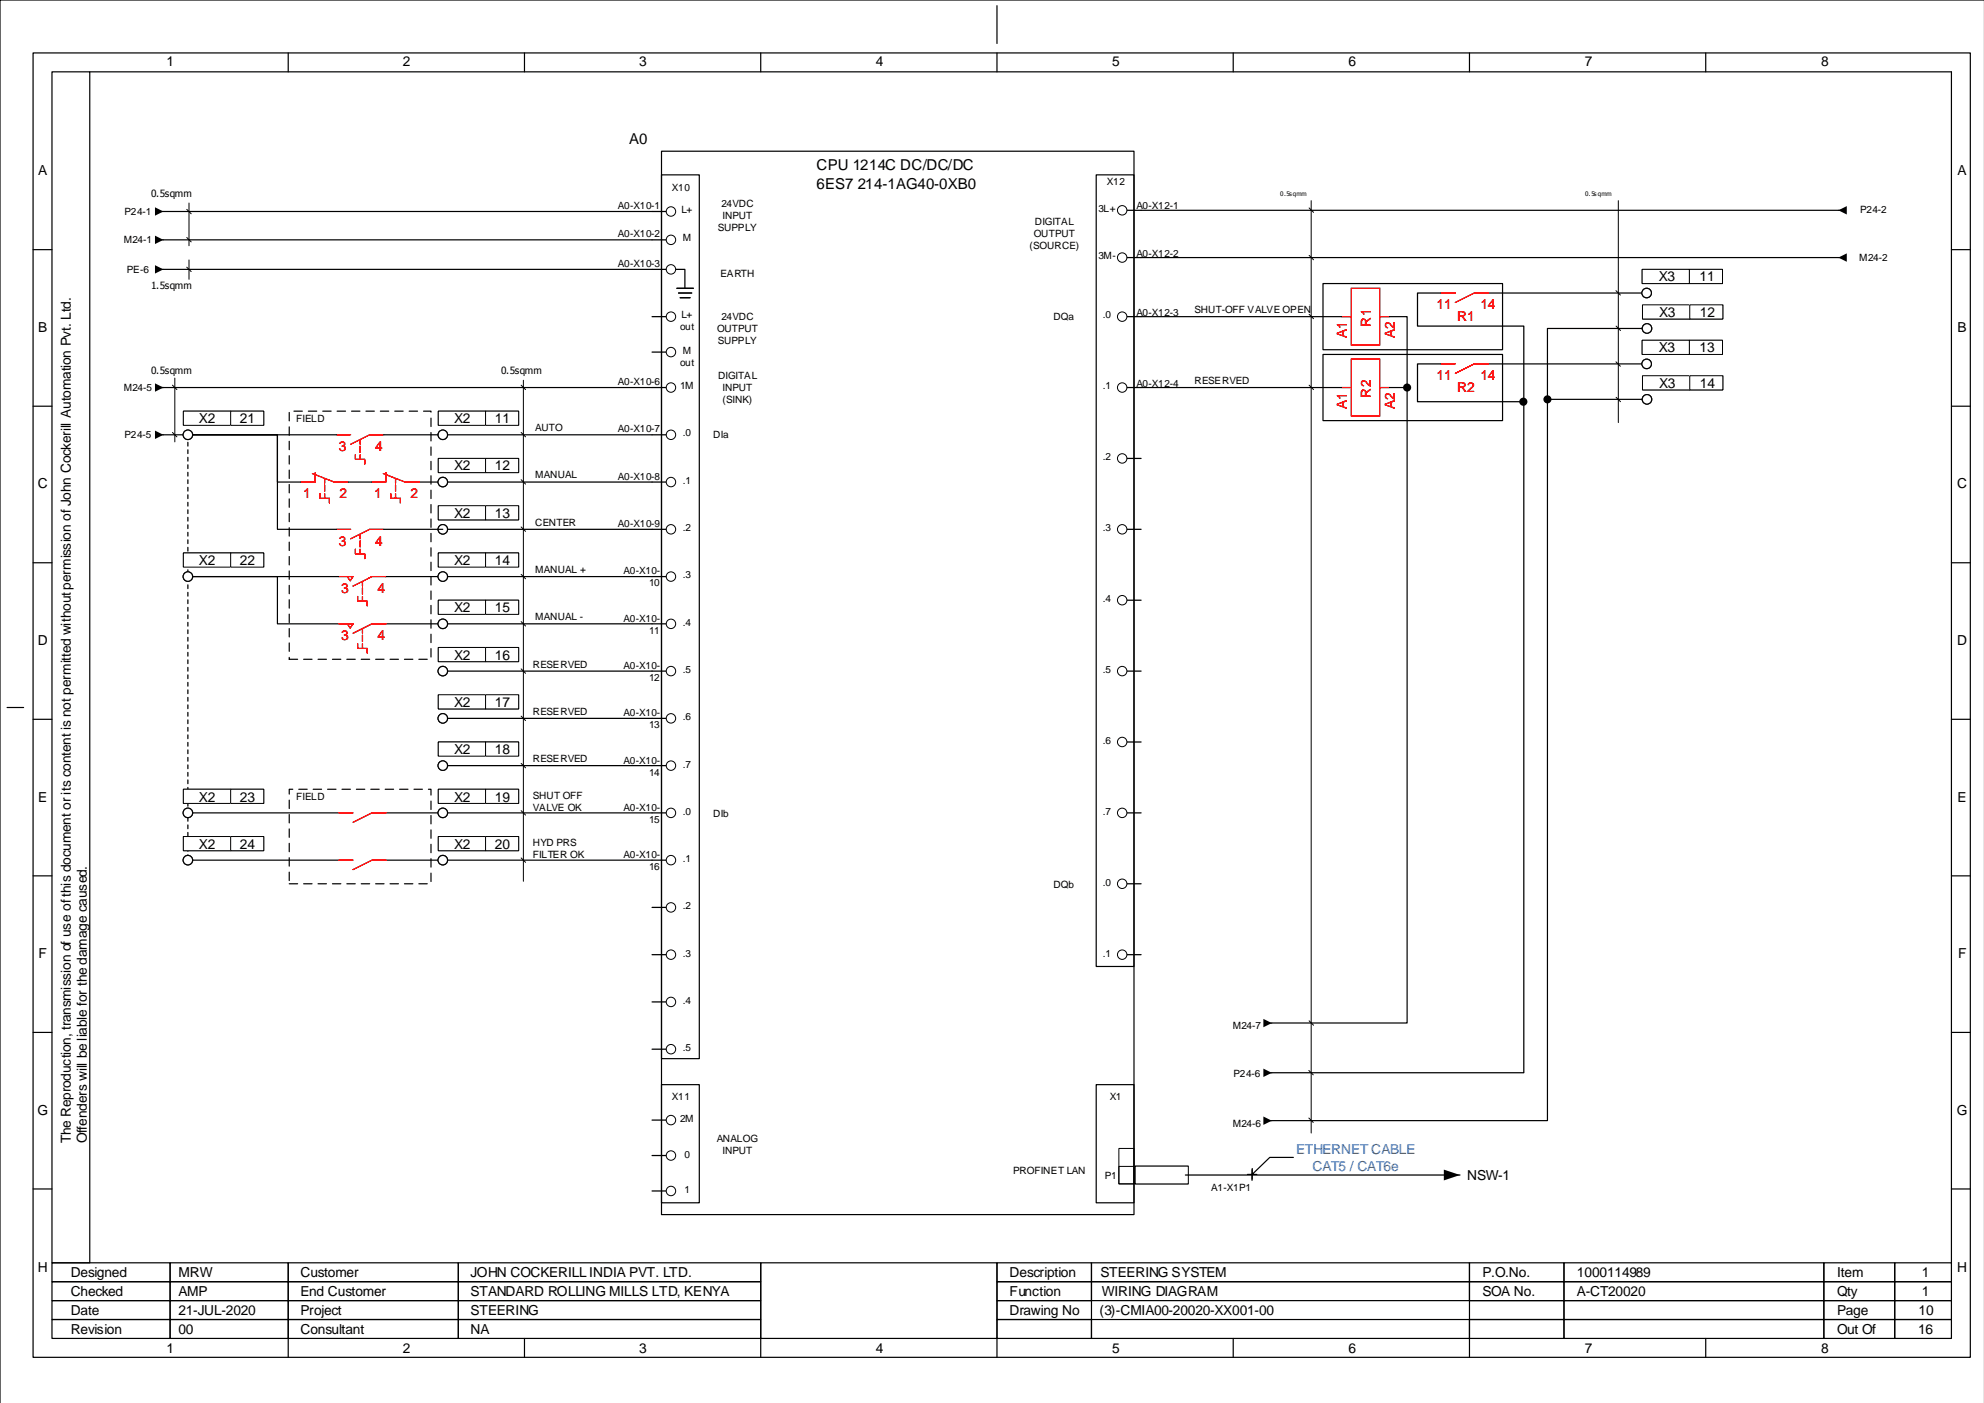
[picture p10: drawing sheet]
<svg xmlns="http://www.w3.org/2000/svg" width="420mm" height="297mm" viewBox="0 0 420 297" stroke-linecap="round" stroke-linejoin="round" font-family="sans-serif">
<g fill="none" stroke="#000" stroke-width=".25">
<path d="M419.9 0h-419.9v296.9M7 11.2h410v276h-410zM11 15.2h8v252h-8zM19 15.2h394v252M61 11.2v4M111 11.2v4M161 11.2v4M211 1.2v8M211 11.2v4M261 11.2v4M311 11.2v4M361 11.2v4"/>
<path d="M7 52.8h4M413 52.8h4M7 86h4M413 86h4M7 119.1h4M413 119.1h4M1.5 149.7h3.5M7 152.2h4M413 152.2h4M7 185.3h4M413 185.3h4M7 218.5h4"/>
<path d="M413 218.5h4M7 251.6h4M413 251.6h4M11 279.2h25v4h-25zM11 275.2h25v4h-25zM11 271.2h25v4h-25zM11 267.2h25v4h-25zM36 279.2h25v4h-25zM36 275.2h25v4h-25zM36 271.2h25v4h-25zM36 267.2h25v4h-25zM61 279.2h36v4h-36z"/>
<path d="M61 275.2h36v4h-36zM61 271.2h36v4h-36zM61 267.2h36v4h-36zM97 279.2h64v4h-64zM97 275.2h64v4h-64zM97 271.2h64v4h-64zM97 267.2h64v4h-64zM161 267.2h50v16h-50zM211 279.2h20v4h-20zM211 275.2h20v4h-20zM211 271.2h20v4h-20zM211 267.2h20v4h-20z"/>
<path d="M231 279.2h80v4h-80zM231 271.2h80v4h-80zM231 267.2h80v4h-80zM311 279.2h20v4h-20zM311 275.2h20v4h-20zM311 271.2h20v4h-20zM311 267.2h20v4h-20zM331 279.2h55v4h-55zM331 275.2h55v4h-55zM331 271.2h55v4h-55zM331 267.2h55v4h-55zM386 279.2h15v4h-15z"/>
<path d="M386 275.2h15v4h-15zM386 271.2h15v4h-15zM386 267.2h15v4h-15zM401 279.2h12v4h-12zM401 275.2h12v4h-12zM401 271.2h12v4h-12zM401 267.2h12v4h-12zM61 283.2v4M111 283.2v4M161 283.2v4M211 283.2v4M261 283.2v4"/>
<path d="M311 283.2v4M361 283.2v4"/>
</g>
<path d="M236.8 243h3.2v7.5h-3.2z" fill-rule="evenodd" fill="#fff"/>
<path d="M236.8 243h3.2v7.5h-3.2z" fill="none" stroke="#000" stroke-width=".21"/>
<path d="M39.8 92v90" fill="none" stroke="#000" stroke-width=".26" stroke-dasharray=".8 .8"/>
<path d="M138 57h6.9v4M138 44.7h4M138 50.8h4M237.5 44.5h4M93.7 102h44.3M93.7 112h44.3M93.7 132h44.3" fill="none" stroke="#000" stroke-width=".26"/>
<g fill="none" stroke="#000" stroke-width=".25">
<path d="M140 32h100v225h-100zM140 37h8v187h-8zM389.1 44.5h1M143.2 61h3.5M143.6 62h2.8M144 63h2M93.7 92h44.3M93.7 122h44.3M39.8 172h31.9M81.7 172h12M39.8 182h31.9M81.7 182h12"/>
<path d="M140 229.5h8v25h-8z"/>
</g>
<path d="M389.1 44.5l1.8-.9v1.8z" fill="#000"/>
<circle cx="142" cy="44.8" r="1" fill="#fff"/>
<circle cx="142" cy="44.8" r="1" fill="none" stroke="#000" stroke-width=".21"/>
<circle cx="142" cy="50.7" r="1" fill="#fff"/>
<circle cx="142" cy="50.7" r="1" fill="none" stroke="#000" stroke-width=".21"/>
<circle cx="142" cy="57" r="1" fill="#fff"/>
<circle cx="142" cy="57" r="1" fill="none" stroke="#000" stroke-width=".21"/>
<g fill="none" stroke="#000" stroke-width=".26">
<path d="M138 67h4M138 74.5h4M138 82h4M138 92h4M138 102h4M138 112h4M138 122h4M138 132h4M138 142h4M138 152h4M138 162h4M138 172h4"/>
<path d="M138 182h4M138 192h4M138 202h4M138 212h4M138 237h4M138 222h4M138 244.5h4M138 252h4"/>
</g>
<circle cx="142" cy="67" r="1" fill="#fff"/>
<circle cx="142" cy="67" r="1" fill="none" stroke="#000" stroke-width=".21"/>
<circle cx="142" cy="74.5" r="1" fill="#fff"/>
<circle cx="142" cy="74.5" r="1" fill="none" stroke="#000" stroke-width=".21"/>
<circle cx="142" cy="82" r="1" fill="#fff"/>
<circle cx="142" cy="82" r="1" fill="none" stroke="#000" stroke-width=".21"/>
<circle cx="142" cy="92" r="1" fill="#fff"/>
<circle cx="142" cy="92" r="1" fill="none" stroke="#000" stroke-width=".21"/>
<circle cx="142" cy="102" r="1" fill="#fff"/>
<circle cx="142" cy="102" r="1" fill="none" stroke="#000" stroke-width=".21"/>
<circle cx="142" cy="112" r="1" fill="#fff"/>
<circle cx="142" cy="112" r="1" fill="none" stroke="#000" stroke-width=".21"/>
<circle cx="142" cy="122" r="1" fill="#fff"/>
<circle cx="142" cy="122" r="1" fill="none" stroke="#000" stroke-width=".21"/>
<circle cx="142" cy="132" r="1" fill="#fff"/>
<circle cx="142" cy="132" r="1" fill="none" stroke="#000" stroke-width=".21"/>
<circle cx="142" cy="142" r="1" fill="#fff"/>
<circle cx="142" cy="142" r="1" fill="none" stroke="#000" stroke-width=".21"/>
<circle cx="142" cy="152" r="1" fill="#fff"/>
<circle cx="142" cy="152" r="1" fill="none" stroke="#000" stroke-width=".21"/>
<circle cx="142" cy="162" r="1" fill="#fff"/>
<circle cx="142" cy="162" r="1" fill="none" stroke="#000" stroke-width=".21"/>
<circle cx="142" cy="172" r="1" fill="#fff"/>
<circle cx="142" cy="172" r="1" fill="none" stroke="#000" stroke-width=".21"/>
<circle cx="142" cy="182" r="1" fill="#fff"/>
<circle cx="142" cy="182" r="1" fill="none" stroke="#000" stroke-width=".21"/>
<circle cx="142" cy="192" r="1" fill="#fff"/>
<circle cx="142" cy="192" r="1" fill="none" stroke="#000" stroke-width=".21"/>
<circle cx="142" cy="202" r="1" fill="#fff"/>
<circle cx="142" cy="202" r="1" fill="none" stroke="#000" stroke-width=".21"/>
<circle cx="142" cy="212" r="1" fill="#fff"/>
<circle cx="142" cy="212" r="1" fill="none" stroke="#000" stroke-width=".21"/>
<circle cx="142" cy="222" r="1" fill="#fff"/>
<circle cx="142" cy="222" r="1" fill="none" stroke="#000" stroke-width=".21"/>
<circle cx="142" cy="237" r="1" fill="#fff"/>
<circle cx="142" cy="237" r="1" fill="none" stroke="#000" stroke-width=".21"/>
<circle cx="142" cy="244.5" r="1" fill="#fff"/>
<circle cx="142" cy="244.5" r="1" fill="none" stroke="#000" stroke-width=".21"/>
<circle cx="142" cy="252" r="1" fill="#fff"/>
<circle cx="142" cy="252" r="1" fill="none" stroke="#000" stroke-width=".21"/>
<path d="M34.6 57h103.4M33.6 82h104.4M39.8 92h18.9v20h12.5M71.2 92h-30.9h18.4v10h5M73.7 102h5M88.7 102h5M71.7 122h-31.9h18.9v10h13M81.7 122h12M81.7 132h12" fill="none" stroke="#000" stroke-width=".25"/>
<path d="M32.8 81.1l1.8 .9-1.8 .9z" fill="#000"/>
<g fill="none" stroke="#f00" stroke-width=".25">
<path d="M66.7 100v2h-3M71.2 92h3M75.2 96.2v1h2v1M76.2 93.1v.9M76.2 94.4v1.4M76.2 96.2v1M81.2 92h-3l-4 2M81.7 100v2h-3M66.1 100.2l4.6 1.8h3M67.7 104.4v1h2v1M68.7 101.3v.9M68.7 102.6v1.4"/>
<path d="M68.7 104.4v1M71.2 112h3M75.2 116.2v1h2v1M76.2 113.1v.9M76.2 114.4v1.3M76.2 116.2v1M81.1 100.2l4.6 1.8h3M81.2 112h-3l-4 2M82.7 104.4v1h2v1M83.7 101.3v.9M83.7 102.6v1.4M83.7 104.4v1"/>
<path d="M71.7 122h3l-.6 .9-.6-.9M71.7 132h3l-.6 .9-.6-.9M75.7 126.2v1h2v1M75.7 136.2v1h2v1M76.7 123.1v.9M76.7 124.4v1.4M76.7 126.2v1M76.7 133.1v.9M76.7 134.4v1.3M76.7 136.2v1M81.7 122h-3l-4 2M81.7 132h-3l-4 2"/>
<path d="M71.7 172h3M81.7 172h-3l-4 2"/>
</g>
<circle cx="93.7" cy="92" r="1" fill="#fff"/>
<circle cx="93.7" cy="92" r="1" fill="none" stroke="#000" stroke-width=".25"/>
<path d="M92.8 87h10v3h-10z" fill-rule="evenodd" fill="#fff"/>
<path d="M92.8 87h10v3h-10z" fill="none" stroke="#000" stroke-width=".21"/>
<path d="M102.8 87h7v3h-7z" fill-rule="evenodd" fill="#fff"/>
<path d="M102.8 87h7v3h-7z" fill="none" stroke="#000" stroke-width=".21"/>
<circle cx="93.7" cy="92" r="1" fill="#fff"/>
<circle cx="93.7" cy="92" r="1" fill="none" stroke="#000" stroke-width=".25"/>
<path d="M92.8 87h10v3h-10z" fill-rule="evenodd" fill="#fff"/>
<path d="M92.8 87h10v3h-10z" fill="none" stroke="#000" stroke-width=".21"/>
<path d="M102.8 87h7v3h-7z" fill-rule="evenodd" fill="#fff"/>
<path d="M102.8 87h7v3h-7z" fill="none" stroke="#000" stroke-width=".21"/>
<path d="M61.2 87h30v52.5h-30z" fill="none" stroke="#000" stroke-width=".25" stroke-dasharray="1.8 1.3"/>
<path d="M33.6 92h6.2M81.2 92h11.5" fill="none" stroke="#000" stroke-width=".25"/>
<path d="M32.8 91.1l1.8 .9-1.8 .9z" fill="#000"/>
<circle cx="93.7" cy="102" r="1" fill="#fff"/>
<circle cx="93.7" cy="102" r="1" fill="none" stroke="#000" stroke-width=".25"/>
<path d="M92.8 97h10v3h-10z" fill-rule="evenodd" fill="#fff"/>
<path d="M92.8 97h10v3h-10z" fill="none" stroke="#000" stroke-width=".21"/>
<path d="M102.8 97h7v3h-7z" fill-rule="evenodd" fill="#fff"/>
<path d="M102.8 97h7v3h-7z" fill="none" stroke="#000" stroke-width=".21"/>
<circle cx="93.7" cy="102" r="1" fill="#fff"/>
<circle cx="93.7" cy="102" r="1" fill="none" stroke="#000" stroke-width=".25"/>
<path d="M92.8 97h10v3h-10z" fill-rule="evenodd" fill="#fff"/>
<path d="M92.8 97h10v3h-10z" fill="none" stroke="#000" stroke-width=".21"/>
<path d="M102.8 97h7v3h-7z" fill-rule="evenodd" fill="#fff"/>
<path d="M102.8 97h7v3h-7z" fill="none" stroke="#000" stroke-width=".21"/>
<circle cx="93.7" cy="112" r="1" fill="#fff"/>
<circle cx="93.7" cy="112" r="1" fill="none" stroke="#000" stroke-width=".25"/>
<path d="M92.8 107h10v3h-10z" fill-rule="evenodd" fill="#fff"/>
<path d="M92.8 107h10v3h-10z" fill="none" stroke="#000" stroke-width=".21"/>
<path d="M102.8 107h7v3h-7z" fill-rule="evenodd" fill="#fff"/>
<path d="M102.8 107h7v3h-7z" fill="none" stroke="#000" stroke-width=".21"/>
<circle cx="93.7" cy="112" r="1" fill="#fff"/>
<circle cx="93.7" cy="112" r="1" fill="none" stroke="#000" stroke-width=".25"/>
<path d="M92.8 107h10v3h-10z" fill-rule="evenodd" fill="#fff"/>
<path d="M92.8 107h10v3h-10z" fill="none" stroke="#000" stroke-width=".21"/>
<path d="M102.8 107h7v3h-7z" fill-rule="evenodd" fill="#fff"/>
<path d="M102.8 107h7v3h-7z" fill="none" stroke="#000" stroke-width=".21"/>
<circle cx="93.7" cy="122" r="1" fill="#fff"/>
<circle cx="93.7" cy="122" r="1" fill="none" stroke="#000" stroke-width=".25"/>
<path d="M92.8 117h10v3h-10z" fill-rule="evenodd" fill="#fff"/>
<path d="M92.8 117h10v3h-10z" fill="none" stroke="#000" stroke-width=".21"/>
<path d="M102.8 117h7v3h-7z" fill-rule="evenodd" fill="#fff"/>
<path d="M102.8 117h7v3h-7z" fill="none" stroke="#000" stroke-width=".21"/>
<circle cx="93.7" cy="122" r="1" fill="#fff"/>
<circle cx="93.7" cy="122" r="1" fill="none" stroke="#000" stroke-width=".25"/>
<path d="M92.8 117h10v3h-10z" fill-rule="evenodd" fill="#fff"/>
<path d="M92.8 117h10v3h-10z" fill="none" stroke="#000" stroke-width=".21"/>
<path d="M102.8 117h7v3h-7z" fill-rule="evenodd" fill="#fff"/>
<path d="M102.8 117h7v3h-7z" fill="none" stroke="#000" stroke-width=".21"/>
<circle cx="93.7" cy="132" r="1" fill="#fff"/>
<circle cx="93.7" cy="132" r="1" fill="none" stroke="#000" stroke-width=".25"/>
<path d="M92.8 127h10v3h-10z" fill-rule="evenodd" fill="#fff"/>
<path d="M92.8 127h10v3h-10z" fill="none" stroke="#000" stroke-width=".21"/>
<path d="M102.8 127h7v3h-7z" fill-rule="evenodd" fill="#fff"/>
<path d="M102.8 127h7v3h-7z" fill="none" stroke="#000" stroke-width=".21"/>
<circle cx="93.7" cy="132" r="1" fill="#fff"/>
<circle cx="93.7" cy="132" r="1" fill="none" stroke="#000" stroke-width=".25"/>
<path d="M92.8 127h10v3h-10z" fill-rule="evenodd" fill="#fff"/>
<path d="M92.8 127h10v3h-10z" fill="none" stroke="#000" stroke-width=".21"/>
<path d="M102.8 127h7v3h-7z" fill-rule="evenodd" fill="#fff"/>
<path d="M102.8 127h7v3h-7z" fill="none" stroke="#000" stroke-width=".21"/>
<path d="M81.2 112h12.5" fill="none" stroke="#000" stroke-width=".25"/>
<circle cx="39.8" cy="92" r="1" fill="#fff"/>
<circle cx="39.8" cy="92" r="1" fill="none" stroke="#000" stroke-width=".25"/>
<path d="M38.8 87h10v3h-10z" fill-rule="evenodd" fill="#fff"/>
<path d="M38.8 87h10v3h-10z" fill="none" stroke="#000" stroke-width=".21"/>
<path d="M48.8 87h7v3h-7z" fill-rule="evenodd" fill="#fff"/>
<path d="M48.8 87h7v3h-7z" fill="none" stroke="#000" stroke-width=".21"/>
<circle cx="39.8" cy="92" r="1" fill="#fff"/>
<circle cx="39.8" cy="92" r="1" fill="none" stroke="#000" stroke-width=".25"/>
<path d="M38.8 87h10v3h-10z" fill-rule="evenodd" fill="#fff"/>
<path d="M38.8 87h10v3h-10z" fill="none" stroke="#000" stroke-width=".21"/>
<path d="M48.8 87h7v3h-7z" fill-rule="evenodd" fill="#fff"/>
<path d="M48.8 87h7v3h-7z" fill="none" stroke="#000" stroke-width=".21"/>
<circle cx="39.8" cy="122" r="1" fill="#fff"/>
<circle cx="39.8" cy="122" r="1" fill="none" stroke="#000" stroke-width=".25"/>
<path d="M38.8 117h10v3h-10z" fill-rule="evenodd" fill="#fff"/>
<path d="M38.8 117h10v3h-10z" fill="none" stroke="#000" stroke-width=".21"/>
<path d="M48.8 117h7v3h-7z" fill-rule="evenodd" fill="#fff"/>
<path d="M48.8 117h7v3h-7z" fill="none" stroke="#000" stroke-width=".21"/>
<circle cx="39.8" cy="122" r="1" fill="#fff"/>
<circle cx="39.8" cy="122" r="1" fill="none" stroke="#000" stroke-width=".25"/>
<path d="M38.8 117h10v3h-10z" fill-rule="evenodd" fill="#fff"/>
<path d="M38.8 117h10v3h-10z" fill="none" stroke="#000" stroke-width=".21"/>
<path d="M48.8 117h7v3h-7z" fill-rule="evenodd" fill="#fff"/>
<path d="M48.8 117h7v3h-7z" fill="none" stroke="#000" stroke-width=".21"/>
<path d="M93.7 142h44.3" fill="none" stroke="#000" stroke-width=".26"/>
<circle cx="93.7" cy="142" r="1" fill="#fff"/>
<circle cx="93.7" cy="142" r="1" fill="none" stroke="#000" stroke-width=".25"/>
<path d="M92.8 137h10v3h-10z" fill-rule="evenodd" fill="#fff"/>
<path d="M92.8 137h10v3h-10z" fill="none" stroke="#000" stroke-width=".21"/>
<path d="M102.8 137h7v3h-7z" fill-rule="evenodd" fill="#fff"/>
<path d="M102.8 137h7v3h-7z" fill="none" stroke="#000" stroke-width=".21"/>
<circle cx="93.7" cy="142" r="1" fill="#fff"/>
<circle cx="93.7" cy="142" r="1" fill="none" stroke="#000" stroke-width=".25"/>
<path d="M92.8 137h10v3h-10z" fill-rule="evenodd" fill="#fff"/>
<path d="M92.8 137h10v3h-10z" fill="none" stroke="#000" stroke-width=".21"/>
<path d="M102.8 137h7v3h-7z" fill-rule="evenodd" fill="#fff"/>
<path d="M102.8 137h7v3h-7z" fill="none" stroke="#000" stroke-width=".21"/>
<path d="M93.7 152h44.3" fill="none" stroke="#000" stroke-width=".26"/>
<circle cx="93.7" cy="152" r="1" fill="#fff"/>
<circle cx="93.7" cy="152" r="1" fill="none" stroke="#000" stroke-width=".25"/>
<path d="M92.8 147h10v3h-10z" fill-rule="evenodd" fill="#fff"/>
<path d="M92.8 147h10v3h-10z" fill="none" stroke="#000" stroke-width=".21"/>
<path d="M102.8 147h7v3h-7z" fill-rule="evenodd" fill="#fff"/>
<path d="M102.8 147h7v3h-7z" fill="none" stroke="#000" stroke-width=".21"/>
<circle cx="93.7" cy="152" r="1" fill="#fff"/>
<circle cx="93.7" cy="152" r="1" fill="none" stroke="#000" stroke-width=".25"/>
<path d="M92.8 147h10v3h-10z" fill-rule="evenodd" fill="#fff"/>
<path d="M92.8 147h10v3h-10z" fill="none" stroke="#000" stroke-width=".21"/>
<path d="M102.8 147h7v3h-7z" fill-rule="evenodd" fill="#fff"/>
<path d="M102.8 147h7v3h-7z" fill="none" stroke="#000" stroke-width=".21"/>
<path d="M93.7 162h44.3" fill="none" stroke="#000" stroke-width=".26"/>
<circle cx="93.7" cy="162" r="1" fill="#fff"/>
<circle cx="93.7" cy="162" r="1" fill="none" stroke="#000" stroke-width=".25"/>
<path d="M92.8 157h10v3h-10z" fill-rule="evenodd" fill="#fff"/>
<path d="M92.8 157h10v3h-10z" fill="none" stroke="#000" stroke-width=".21"/>
<path d="M102.8 157h7v3h-7z" fill-rule="evenodd" fill="#fff"/>
<path d="M102.8 157h7v3h-7z" fill="none" stroke="#000" stroke-width=".21"/>
<circle cx="93.7" cy="162" r="1" fill="#fff"/>
<circle cx="93.7" cy="162" r="1" fill="none" stroke="#000" stroke-width=".25"/>
<path d="M92.8 157h10v3h-10z" fill-rule="evenodd" fill="#fff"/>
<path d="M92.8 157h10v3h-10z" fill="none" stroke="#000" stroke-width=".21"/>
<path d="M102.8 157h7v3h-7z" fill-rule="evenodd" fill="#fff"/>
<path d="M102.8 157h7v3h-7z" fill="none" stroke="#000" stroke-width=".21"/>
<path d="M93.7 172h44.3" fill="none" stroke="#000" stroke-width=".25"/>
<circle cx="93.7" cy="172" r="1" fill="#fff"/>
<circle cx="93.7" cy="172" r="1" fill="none" stroke="#000" stroke-width=".25"/>
<path d="M92.8 167h10v3h-10z" fill-rule="evenodd" fill="#fff"/>
<path d="M92.8 167h10v3h-10z" fill="none" stroke="#000" stroke-width=".21"/>
<path d="M102.8 167h7v3h-7z" fill-rule="evenodd" fill="#fff"/>
<path d="M102.8 167h7v3h-7z" fill="none" stroke="#000" stroke-width=".21"/>
<circle cx="93.7" cy="172" r="1" fill="#fff"/>
<circle cx="93.7" cy="172" r="1" fill="none" stroke="#000" stroke-width=".25"/>
<path d="M92.8 167h10v3h-10z" fill-rule="evenodd" fill="#fff"/>
<path d="M92.8 167h10v3h-10z" fill="none" stroke="#000" stroke-width=".21"/>
<path d="M102.8 167h7v3h-7z" fill-rule="evenodd" fill="#fff"/>
<path d="M102.8 167h7v3h-7z" fill="none" stroke="#000" stroke-width=".21"/>
<path d="M93.7 182h44.3" fill="none" stroke="#000" stroke-width=".25"/>
<circle cx="93.7" cy="182" r="1" fill="#fff"/>
<circle cx="93.7" cy="182" r="1" fill="none" stroke="#000" stroke-width=".25"/>
<path d="M92.8 177h10v3h-10z" fill-rule="evenodd" fill="#fff"/>
<path d="M92.8 177h10v3h-10z" fill="none" stroke="#000" stroke-width=".21"/>
<path d="M102.8 177h7v3h-7z" fill-rule="evenodd" fill="#fff"/>
<path d="M102.8 177h7v3h-7z" fill="none" stroke="#000" stroke-width=".21"/>
<circle cx="93.7" cy="182" r="1" fill="#fff"/>
<circle cx="93.7" cy="182" r="1" fill="none" stroke="#000" stroke-width=".25"/>
<path d="M92.8 177h10v3h-10z" fill-rule="evenodd" fill="#fff"/>
<path d="M92.8 177h10v3h-10z" fill="none" stroke="#000" stroke-width=".21"/>
<path d="M102.8 177h7v3h-7z" fill-rule="evenodd" fill="#fff"/>
<path d="M102.8 177h7v3h-7z" fill="none" stroke="#000" stroke-width=".21"/>
<circle cx="39.8" cy="172" r="1" fill="#fff"/>
<circle cx="39.8" cy="172" r="1" fill="none" stroke="#000" stroke-width=".25"/>
<path d="M38.8 167h10v3h-10z" fill-rule="evenodd" fill="#fff"/>
<path d="M38.8 167h10v3h-10z" fill="none" stroke="#000" stroke-width=".21"/>
<path d="M48.8 167h7v3h-7z" fill-rule="evenodd" fill="#fff"/>
<path d="M48.8 167h7v3h-7z" fill="none" stroke="#000" stroke-width=".21"/>
<circle cx="39.8" cy="172" r="1" fill="#fff"/>
<circle cx="39.8" cy="172" r="1" fill="none" stroke="#000" stroke-width=".25"/>
<path d="M38.8 167h10v3h-10z" fill-rule="evenodd" fill="#fff"/>
<path d="M38.8 167h10v3h-10z" fill="none" stroke="#000" stroke-width=".21"/>
<path d="M48.8 167h7v3h-7z" fill-rule="evenodd" fill="#fff"/>
<path d="M48.8 167h7v3h-7z" fill="none" stroke="#000" stroke-width=".21"/>
<circle cx="39.8" cy="182" r="1" fill="#fff"/>
<circle cx="39.8" cy="182" r="1" fill="none" stroke="#000" stroke-width=".25"/>
<path d="M38.8 177h10v3h-10z" fill-rule="evenodd" fill="#fff"/>
<path d="M38.8 177h10v3h-10z" fill="none" stroke="#000" stroke-width=".21"/>
<path d="M48.8 177h7v3h-7z" fill-rule="evenodd" fill="#fff"/>
<path d="M48.8 177h7v3h-7z" fill="none" stroke="#000" stroke-width=".21"/>
<circle cx="39.8" cy="182" r="1" fill="#fff"/>
<circle cx="39.8" cy="182" r="1" fill="none" stroke="#000" stroke-width=".25"/>
<path d="M38.8 177h10v3h-10z" fill-rule="evenodd" fill="#fff"/>
<path d="M38.8 177h10v3h-10z" fill="none" stroke="#000" stroke-width=".21"/>
<path d="M48.8 177h7v3h-7z" fill-rule="evenodd" fill="#fff"/>
<path d="M48.8 177h7v3h-7z" fill="none" stroke="#000" stroke-width=".21"/>
<path d="M71.7 182h3M81.7 182h-3l-4 2" fill="none" stroke="#f00" stroke-width=".25"/>
<path d="M61.2 167h30v20h-30z" fill="none" stroke="#000" stroke-width=".25" stroke-dasharray="1.8 1.3"/>
<path d="M232 37h8v167.5h-8z" fill="none" stroke="#000" stroke-width=".25"/>
<circle cx="237.5" cy="44.5" r="1" fill="#fff"/>
<circle cx="237.5" cy="44.5" r="1" fill="none" stroke="#000" stroke-width=".21"/>
<path d="M241.5 44.5h147.6" fill="none" stroke="#000" stroke-width=".25"/>
<path d="M237.5 54.5h4" fill="none" stroke="#000" stroke-width=".26"/>
<circle cx="237.5" cy="54.5" r="1" fill="#fff"/>
<circle cx="237.5" cy="54.5" r="1" fill="none" stroke="#000" stroke-width=".21"/>
<path d="M241.5 54.5h147.6" fill="none" stroke="#000" stroke-width=".25"/>
<path d="M237.5 67h4" fill="none" stroke="#000" stroke-width=".26"/>
<circle cx="237.5" cy="67" r="1" fill="#fff"/>
<circle cx="237.5" cy="67" r="1" fill="none" stroke="#000" stroke-width=".21"/>
<path d="M237.5 82h4" fill="none" stroke="#000" stroke-width=".26"/>
<circle cx="237.5" cy="82" r="1" fill="#fff"/>
<circle cx="237.5" cy="82" r="1" fill="none" stroke="#000" stroke-width=".21"/>
<path d="M237.5 97h4" fill="none" stroke="#000" stroke-width=".26"/>
<circle cx="237.5" cy="97" r="1" fill="#fff"/>
<circle cx="237.5" cy="97" r="1" fill="none" stroke="#000" stroke-width=".21"/>
<path d="M237.5 112h4" fill="none" stroke="#000" stroke-width=".26"/>
<circle cx="237.5" cy="112" r="1" fill="#fff"/>
<circle cx="237.5" cy="112" r="1" fill="none" stroke="#000" stroke-width=".21"/>
<path d="M237.5 127h4" fill="none" stroke="#000" stroke-width=".26"/>
<circle cx="237.5" cy="127" r="1" fill="#fff"/>
<circle cx="237.5" cy="127" r="1" fill="none" stroke="#000" stroke-width=".21"/>
<path d="M237.5 142h4" fill="none" stroke="#000" stroke-width=".26"/>
<circle cx="237.5" cy="142" r="1" fill="#fff"/>
<circle cx="237.5" cy="142" r="1" fill="none" stroke="#000" stroke-width=".21"/>
<path d="M237.5 157h4" fill="none" stroke="#000" stroke-width=".26"/>
<circle cx="237.5" cy="157" r="1" fill="#fff"/>
<circle cx="237.5" cy="157" r="1" fill="none" stroke="#000" stroke-width=".21"/>
<path d="M237.5 172h4" fill="none" stroke="#000" stroke-width=".26"/>
<circle cx="237.5" cy="172" r="1" fill="#fff"/>
<circle cx="237.5" cy="172" r="1" fill="none" stroke="#000" stroke-width=".21"/>
<path d="M237.5 187h4" fill="none" stroke="#000" stroke-width=".26"/>
<circle cx="237.5" cy="187" r="1" fill="#fff"/>
<circle cx="237.5" cy="187" r="1" fill="none" stroke="#000" stroke-width=".21"/>
<path d="M237.5 202h4" fill="none" stroke="#000" stroke-width=".26"/>
<circle cx="237.5" cy="202" r="1" fill="#fff"/>
<g fill="none" stroke="#000" stroke-width=".21">
<path d="M236.8 246.8h3.2v3.7h-3.2z"/>
<circle cx="237.5" cy="202" r="1"/>
</g>
<path d="M33.6 44.7h104.4M33.6 50.8h104.4M33.6 57h1M389.1 54.5h1M348.6 69.5h-21.1v167.6h-58.3M268.2 227h1M268.2 237.1h1" fill="none" stroke="#000" stroke-width=".25"/>
<path d="M32.8 43.9l1.8 .8-1.8 .9zM32.8 49.9l1.8 .9-1.8 .8zM32.8 56.1l1.8 .9-1.8 .9zM389.1 54.5l1.8-.9v1.8zM267.4 226.1l1.8 .9-1.8 .9zM267.4 236.2l1.8 .9-1.8 .9z" fill="#000"/>
<path d="M240.2 246.8h11.3v3.7h-11.3z" fill-rule="evenodd" fill="#fff"/>
<path d="M240.2 246.8h11.3v3.7h-11.3z" fill="none" stroke="#000" stroke-width=".21"/>
<path d="M240.2 246.8h11.3v3.7h-11.3z" fill-rule="evenodd" fill="#fff"/>
<path d="M240.2 246.8h11.3v3.7h-11.3z" fill="none" stroke="#000" stroke-width=".21"/>
<path d="M250.9 248.6h57.1" fill="none" stroke="#000" stroke-width=".26"/>
<path d="M264 248.5h2zM265 247.5v2z" fill-rule="evenodd" fill="#fff"/>
<path d="M264 248.5h2zM265 247.5v2zM265 247.2v2.6M273.7 244.9h-5l-3.7 3.6" fill="none" stroke="#000" stroke-width=".25"/>
<path d="M274.1 241.5h25.3v6.8h-25.3z" fill-rule="evenodd" fill="#fff"/>
<path d="M268.2 216.5h1M308 248.6h1" fill="none" stroke="#000" stroke-width=".25"/>
<path d="M267.4 215.6l1.8 .9-1.8 .9zM305.6 247.5l3.4 1.1-3.4 1.2z" fill="#000"/>
<g fill="none" stroke="#000" stroke-width=".21">
<path d="M39.5 44.3l1 .9M39.5 50.2l1 1M39.5 56.5l1 1M40 43v9M40 55v4.1M277.1 44l.9 .9M277.1 54l.9 1M277.5 42.5v197.2M342.5 42.5v46.9M37 80v13.5M277.1 66.5l.9 .9M36.5 81.5l.9 .9"/>
<path d="M110.3 81.5l.9 .9M110.3 91.5l.9 .9M110.8 80.5v106M277.1 81.5l.9 .9M110.3 101.5l.9 .9M110.3 111.5l.9 .9M110.3 121.5l.9 1M110.3 131.5l.9 1M110.3 141.5l.9 1M110.3 151.5l.9 1M110.3 161.5l.9 1M110.3 171.5l.9 1"/>
<path d="M110.3 181.5l.9 1M277.1 216l.9 .9M277 226.5l.9 .9M277 236.6l.9 .9"/>
</g>
<path d="M280 60h38v14h-38z" fill-rule="evenodd" fill="#fff"/>
<path d="M280 60h38v14h-38z" fill="none" stroke="#000" stroke-width=".25"/>
<path d="M280 75h38v14h-38z" fill-rule="evenodd" fill="#fff"/>
<path d="M280 75h38v14h-38zM315 62h33.5" fill="none" stroke="#000" stroke-width=".25"/>
<path d="M284 67h2M286 61h6v12h-6zM292 67h2M305 62h3M315 62h-3l-4 2" fill="none" stroke="#f00" stroke-width=".25"/>
<circle cx="348.6" cy="69.5" r="1" fill="#fff"/>
<circle cx="348.6" cy="69.5" r="1" fill="none" stroke="#000" stroke-width=".25"/>
<path d="M347.6 64.5h10v3h-10z" fill-rule="evenodd" fill="#fff"/>
<path d="M347.6 64.5h10v3h-10z" fill="none" stroke="#000" stroke-width=".21"/>
<path d="M357.6 64.5h7v3h-7z" fill-rule="evenodd" fill="#fff"/>
<path d="M357.6 64.5h7v3h-7z" fill="none" stroke="#000" stroke-width=".21"/>
<circle cx="348.6" cy="69.5" r="1" fill="#fff"/>
<circle cx="348.6" cy="69.5" r="1" fill="none" stroke="#000" stroke-width=".25"/>
<path d="M347.6 64.5h10v3h-10z" fill-rule="evenodd" fill="#fff"/>
<path d="M347.6 64.5h10v3h-10z" fill="none" stroke="#000" stroke-width=".21"/>
<path d="M357.6 64.5h7v3h-7z" fill-rule="evenodd" fill="#fff"/>
<path d="M357.6 64.5h7v3h-7z" fill="none" stroke="#000" stroke-width=".21"/>
<circle cx="348.5" cy="62" r="1" fill="#fff"/>
<circle cx="348.5" cy="62" r="1" fill="none" stroke="#000" stroke-width=".25"/>
<path d="M347.5 57h10v3h-10z" fill-rule="evenodd" fill="#fff"/>
<path d="M347.5 57h10v3h-10z" fill="none" stroke="#000" stroke-width=".21"/>
<path d="M357.6 57h7v3h-7z" fill-rule="evenodd" fill="#fff"/>
<path d="M357.6 57h7v3h-7z" fill="none" stroke="#000" stroke-width=".21"/>
<circle cx="348.5" cy="62" r="1" fill="#fff"/>
<circle cx="348.5" cy="62" r="1" fill="none" stroke="#000" stroke-width=".25"/>
<path d="M347.5 57h10v3h-10z" fill-rule="evenodd" fill="#fff"/>
<path d="M347.5 57h10v3h-10z" fill="none" stroke="#000" stroke-width=".21"/>
<path d="M357.6 57h7v3h-7z" fill-rule="evenodd" fill="#fff"/>
<path d="M357.6 57h7v3h-7z" fill="none" stroke="#000" stroke-width=".21"/>
<path d="M286 76h6v12h-6zM305 77h3M315 77h-3l-4 2M284 82h2M292 82h2" fill="none" stroke="#f00" stroke-width=".25"/>
<path d="M315 77h33.5M327.5 84.5h21.1" fill="none" stroke="#000" stroke-width=".25"/>
<circle cx="327.5" cy="84.5" r=".86" fill="#000"/>
<circle cx="348.6" cy="84.5" r="1" fill="#fff"/>
<circle cx="348.6" cy="84.5" r="1" fill="none" stroke="#000" stroke-width=".25"/>
<path d="M347.6 79.5h10v3h-10z" fill-rule="evenodd" fill="#fff"/>
<path d="M347.6 79.5h10v3h-10z" fill="none" stroke="#000" stroke-width=".21"/>
<path d="M357.6 79.5h7v3h-7z" fill-rule="evenodd" fill="#fff"/>
<path d="M357.6 79.5h7v3h-7z" fill="none" stroke="#000" stroke-width=".21"/>
<circle cx="348.6" cy="84.5" r="1" fill="#fff"/>
<circle cx="348.6" cy="84.5" r="1" fill="none" stroke="#000" stroke-width=".25"/>
<path d="M347.6 79.5h10v3h-10z" fill-rule="evenodd" fill="#fff"/>
<path d="M347.6 79.5h10v3h-10z" fill="none" stroke="#000" stroke-width=".21"/>
<path d="M357.6 79.5h7v3h-7z" fill-rule="evenodd" fill="#fff"/>
<path d="M357.6 79.5h7v3h-7z" fill="none" stroke="#000" stroke-width=".21"/>
<circle cx="348.5" cy="77" r="1" fill="#fff"/>
<circle cx="348.5" cy="77" r="1" fill="none" stroke="#000" stroke-width=".25"/>
<path d="M347.5 72h10v3h-10z" fill-rule="evenodd" fill="#fff"/>
<path d="M347.5 72h10v3h-10z" fill="none" stroke="#000" stroke-width=".21"/>
<path d="M357.6 72h7v3h-7z" fill-rule="evenodd" fill="#fff"/>
<path d="M357.6 72h7v3h-7z" fill="none" stroke="#000" stroke-width=".21"/>
<circle cx="348.5" cy="77" r="1" fill="#fff"/>
<circle cx="348.5" cy="77" r="1" fill="none" stroke="#000" stroke-width=".25"/>
<path d="M347.5 72h10v3h-10z" fill-rule="evenodd" fill="#fff"/>
<path d="M347.5 72h10v3h-10z" fill="none" stroke="#000" stroke-width=".21"/>
<path d="M357.6 72h7v3h-7z" fill-rule="evenodd" fill="#fff"/>
<path d="M342 61.5l.9 .9M342 76.6l.9 .9M342 69l1 .9M357.6 72h7v3h-7zM36.5 91.5l.9 .9M342 84.1l1 .9" fill="none" stroke="#000" stroke-width=".21"/>
<path d="M305 77h-5v8h22.4M305 62h-5v7h22.5v158h-53.3" fill="none" stroke="#000" stroke-width=".26"/>
<g fill="#000">
<circle cx="297.8" cy="82" r=".86"/>
<circle cx="322.4" cy="85" r=".86"/>
</g>
<path d="M241.5 67h42.5M294 67h3.8v15M241.5 82h42.5M294 82h3.8M297.8 82v134.5h-28.6M232 229.5h8v25h-8z" fill="none" stroke="#000" stroke-width=".25"/>
<g font-size="3.2">
<text x="133.1" y="30.5">A0</text>
<text x="172.8" y="35.9">CPU 1214C DC/DC/DC</text>
<text x="172.8" y="40">6ES7 214-1AG40-0XB0</text>
</g>
<g font-size="2.9">
<text x="35.2" y="14.1">1</text>
<text x="85.3" y="14.1">2</text>
<text x="135.3" y="14.1">3</text>
<text x="185.3" y="14.1">4</text>
<text x="235.4" y="14.1">5</text>
<text x="285.4" y="14.1">6</text>
<text x="335.4" y="14.1">7</text>
<text x="385.5" y="14.1">8</text>
<text x="8.1" y="37">A</text>
<text x="414.3" y="37">A</text>
<text x="351" y="59.5">X3</text>
<text x="359.7" y="59.5">11</text>
<text x="8.1" y="70.2">B</text>
<text x="351.1" y="67">X3</text>
<text x="359.8" y="67">12</text>
<text x="414.3" y="70.2">B</text>
<text x="351" y="74.5">X3</text>
<text x="359.7" y="74.5">13</text>
<text x="351.1" y="82">X3</text>
<text x="359.8" y="82">14</text>
<text x="42.1" y="89.5">X2</text>
<text x="50.8" y="89.5">21</text>
<text x="96.1" y="89.5">X2</text>
<text x="104.8" y="89.5">11</text>
<text x="96.1" y="99.5">X2</text>
<text x="104.8" y="99.5">12</text>
<text x="8" y="103.3">C</text>
<text x="414.2" y="103.3">C</text>
<text x="96.1" y="109.5">X2</text>
<text x="104.8" y="109.5">13</text>
<text x="42.1" y="119.6">X2</text>
<text x="50.8" y="119.6">22</text>
<text x="96.1" y="119.6">X2</text>
<text x="104.8" y="119.6">14</text>
<text x="96.1" y="129.6">X2</text>
<text x="104.8" y="129.6">15</text>
<text x="8" y="136.5">D</text>
<text x="414.2" y="136.5">D</text>
<text x="96.1" y="139.6">X2</text>
<text x="104.8" y="139.6">16</text>
<text x="96.1" y="149.6">X2</text>
<text x="104.8" y="149.6">17</text>
<text x="96.1" y="159.6">X2</text>
<text x="104.8" y="159.6">18</text>
<text x="8.1" y="169.6">E</text>
<text x="42.1" y="169.6">X2</text>
<text x="50.8" y="169.6">23</text>
<text x="96.1" y="169.6">X2</text>
<text x="104.8" y="169.6">19</text>
<text x="414.3" y="169.6">E</text>
<text x="42.1" y="179.6">X2</text>
<text x="50.8" y="179.6">24</text>
<text x="96.1" y="179.6">X2</text>
<text x="104.8" y="179.6">20</text>
<text x="8.1" y="202.8">F</text>
<text x="414.4" y="202.8">F</text>
<text x="7.9" y="235.9">G</text>
<text x="414.2" y="235.9">G</text>
<text x="15" y="241.9" transform="rotate(-90 15 241.9)">The Reproduction, transmission of use of this document or its content is not permitted without permission of John Cockerill Automation Pvt. Ltd.</text>
<text x="18.4" y="241.9" transform="rotate(-90 18.4 241.9)">Offenders will be liable for the damage caused.</text>
<text x="310.5" y="249.7">NSW-1</text>
<text x="8" y="269.1">H</text>
<text x="414.2" y="269.1">H</text>
<text x="15" y="274.3">Checked</text>
<text x="15" y="270.3">Designed</text>
<text x="37.8" y="270.1">MRW</text>
<text x="37.8" y="274.2">AMP</text>
<text x="63.6" y="274.3">End Customer</text>
<text x="63.6" y="270.3">Customer</text>
<text x="99.6" y="274.3">STANDARD ROLLING MILLS LTD, KENYA</text>
<text x="99.6" y="270.3">JOHN COCKERILL INDIA PVT. LTD.</text>
<text x="213.7" y="274.3">Function</text>
<text x="213.7" y="270.3">Description</text>
<text x="232.9" y="270.1">STEERING SYSTEM</text>
<text x="233.2" y="274.2">WIRING DIAGRAM</text>
<text x="313.7" y="274.3">SOA No.</text>
<text x="313.7" y="270.3">P.O.No.</text>
<text x="333.8" y="274.3">A-CT20020</text>
<text x="333.8" y="270.3">1000114989</text>
<text x="388.8" y="274.3">Qty</text>
<text x="388.8" y="270.3">Item</text>
<text x="406.7" y="274.2">1</text>
<text x="406.7" y="270.1">1</text>
<text x="15" y="278.3">Date</text>
<text x="37.8" y="278.2">21-JUL-2020</text>
<text x="63.6" y="278.3">Project</text>
<text x="99.6" y="278.3">STEERING</text>
<text x="213.7" y="278.3">Drawing No</text>
<text x="232.7" y="278.2">(3)-CMIA00-20020-XX001-00</text>
<text x="388.8" y="278.3">Page</text>
<text x="406.1" y="278.2">10</text>
<text x="15" y="282.3">Revision</text>
<text x="35.2" y="286.3">1</text>
<text x="37.8" y="282.2">00</text>
<text x="63.6" y="282.3">Consultant</text>
<text x="85.3" y="286.3">2</text>
<text x="99.6" y="282.3">NA</text>
<text x="135.3" y="286.3">3</text>
<text x="185.3" y="286.3">4</text>
<text x="235.4" y="286.3">5</text>
<text x="285.4" y="286.3">6</text>
<text x="335.4" y="286.3">7</text>
<text x="385.5" y="286.3">8</text>
<text x="388.8" y="282.3">Out Of</text>
<text x="405.9" y="282.2">16</text>
</g>
<g font-size="2.9" fill="#f00">
<text x="304.1" y="65.4">11</text>
<text x="313.3" y="65.4">14</text>
<text x="285" y="71.5" transform="rotate(-90 285 71.5)">A1</text>
<text x="290.1" y="69.2" transform="rotate(-90 290.1 69.2)">R1</text>
<text x="295.2" y="71.5" transform="rotate(-90 295.2 71.5)">A2</text>
<text x="308.4" y="67.9">R1</text>
<text x="304.1" y="80.4">11</text>
<text x="308.4" y="82.9">R2</text>
<text x="313.3" y="80.4">14</text>
<text x="285" y="86.5" transform="rotate(-90 285 86.5)">A1</text>
<text x="290.1" y="84.2" transform="rotate(-90 290.1 84.2)">R2</text>
<text x="295.2" y="86.5" transform="rotate(-90 295.2 86.5)">A2</text>
<text x="71.7" y="95.4">3</text>
<text x="79.4" y="95.4">4</text>
<text x="64.2" y="105.4">1</text>
<text x="71.9" y="105.4">2</text>
<text x="79.2" y="105.4">1</text>
<text x="86.9" y="105.4">2</text>
<text x="71.7" y="115.5">3</text>
<text x="79.4" y="115.5">4</text>
<text x="72.2" y="125.5">3</text>
<text x="79.9" y="125.5">4</text>
<text x="72.2" y="135.5">3</text>
<text x="79.9" y="135.5">4</text>
</g>
<g font-size="2.9" fill="#285ea6">
<text x="274.3" y="244.3">ETHERNET CABLE</text>
<text x="277.7" y="247.7">CAT5 / CAT6e</text>
</g>
<g font-size="2.1">
<text x="32" y="41.7">0.5sqmm</text>
<text x="142.2" y="40.4">X10</text>
<text x="234.3" y="39.2">X12</text>
<text x="26.4" y="45.4">P24-1</text>
<text x="130.8" y="44.2">A0-X10-1</text>
<text x="144.2" y="45">L+</text>
<text x="152.7" y="43.9">24VDC</text>
<text x="152.9" y="46.4">INPUT</text>
<text x="219" y="47.6">DIGITAL</text>
<text x="232.5" y="44.8">3L+</text>
<text x="240.5" y="44.3">A0-X12-1</text>
<text x="393.7" y="45.2">P24-2</text>
<text x="26.2" y="51.4">M24-1</text>
<text x="130.8" y="50.2">A0-X10-2</text>
<text x="144.5" y="51.1">M</text>
<text x="151.9" y="49">SUPPLY</text>
<text x="217.9" y="52.7">(SOURCE)</text>
<text x="218.8" y="50.2">OUTPUT</text>
<text x="26.8" y="57.7">PE-6</text>
<text x="130.8" y="56.5">A0-X10-3</text>
<text x="152.5" y="58.7">EARTH</text>
<text x="232.5" y="54.8">3M-</text>
<text x="240.5" y="54.3">A0-X12-2</text>
<text x="393.5" y="55.2">M24-2</text>
<text x="32" y="61.2">1.5sqmm</text>
<text x="144" y="69.9">out</text>
<text x="144.2" y="67.3">L+</text>
<text x="151.7" y="70.2">OUTPUT</text>
<text x="152.7" y="67.7">24VDC</text>
<text x="223" y="67.7">DQa</text>
<text x="233.4" y="67.3">.0</text>
<text x="240.5" y="66.8">A0-X12-3</text>
<text x="252.8" y="66.2">SHUT-OFF VALVE OPEN</text>
<text x="144" y="77.4">out</text>
<text x="144.5" y="74.8">M</text>
<text x="151.9" y="72.7">SUPPLY</text>
<text x="26.2" y="82.7">M24-5</text>
<text x="32" y="79.2">0.5sqmm</text>
<text x="106" y="79.2">0.5sqmm</text>
<text x="130.8" y="81.5">A0-X10-6</text>
<text x="144" y="82.3">1M</text>
<text x="152" y="80.2">DIGITAL</text>
<text x="152.9" y="82.7">INPUT</text>
<text x="233.4" y="82.3">.1</text>
<text x="240.5" y="81.8">A0-X12-4</text>
<text x="252.8" y="81.2">RESERVED</text>
<text x="62.7" y="89.2">FIELD</text>
<text x="152.9" y="85.2">(SINK)</text>
<text x="26.4" y="92.7">P24-5</text>
<text x="113.3" y="91.2">AUTO</text>
<text x="130.8" y="91.5">A0-X10-7</text>
<text x="144.5" y="92.3">.0</text>
<text x="150.9" y="92.7">DIa</text>
<text x="113.3" y="101.2">MANUAL</text>
<text x="130.8" y="101.5">A0-X10-8</text>
<text x="233.4" y="97.3">.2</text>
<text x="144.5" y="102.3">.1</text>
<text x="113.3" y="111.2">CENTER</text>
<text x="130.8" y="111.5">A0-X10-9</text>
<text x="144.5" y="112.4">.2</text>
<text x="233.4" y="112.4">.3</text>
<text x="113.3" y="121.2">MANUAL +</text>
<text x="132" y="121.5">A0-X10-</text>
<text x="137.4" y="124.1">10</text>
<text x="144.5" y="122.4">.3</text>
<text x="113.3" y="131.3">MANUAL -</text>
<text x="132" y="131.5">A0-X10-</text>
<text x="233.4" y="127.4">.4</text>
<text x="137.4" y="134.1">11</text>
<text x="144.5" y="132.4">.4</text>
<text x="112.8" y="141.3">RESERVED</text>
<text x="132" y="141.5">A0-X10-</text>
<text x="144.5" y="142.4">.5</text>
<text x="233.4" y="142.4">.5</text>
<text x="137.4" y="144.1">12</text>
<text x="112.8" y="151.3">RESERVED</text>
<text x="132" y="151.5">A0-X10-</text>
<text x="137.4" y="154.1">13</text>
<text x="144.5" y="152.4">.6</text>
<text x="112.8" y="161.3">RESERVED</text>
<text x="132" y="161.6">A0-X10-</text>
<text x="233.4" y="157.4">.6</text>
<text x="137.4" y="164.1">14</text>
<text x="144.5" y="162.4">.7</text>
<text x="62.7" y="169.3">FIELD</text>
<text x="112.8" y="169">SHUT OFF</text>
<text x="112.8" y="171.6">VALVE OK</text>
<text x="132" y="171.6">A0-X10-</text>
<text x="144.5" y="172.4">.0</text>
<text x="150.9" y="172.8">DIb</text>
<text x="233.4" y="172.4">.7</text>
<text x="112.8" y="179">HYD PRS</text>
<text x="137.4" y="174.1">15</text>
<text x="112.8" y="181.6">FILTER OK</text>
<text x="132" y="181.6">A0-X10-</text>
<text x="137.4" y="184.1">16</text>
<text x="144.5" y="182.4">.1</text>
<text x="223" y="187.8">DQb</text>
<text x="233.4" y="187.4">.0</text>
<text x="144.5" y="192.4">.2</text>
<text x="144.5" y="202.4">.3</text>
<text x="233.4" y="202.4">.1</text>
<text x="144.5" y="212.4">.4</text>
<text x="260.9" y="217.8">M24-7</text>
<text x="144.5" y="222.5">.5</text>
<text x="261.1" y="227.9">P24-6</text>
<text x="142.2" y="232.8">X11</text>
<text x="234.9" y="232.8">X1</text>
<text x="144" y="237.5">2M</text>
<text x="260.9" y="238.5">M24-6</text>
<text x="144.8" y="245">0</text>
<text x="151.7" y="241.6">ANALOG</text>
<text x="152.9" y="244.1">INPUT</text>
<text x="214.4" y="248.4">PROFINET LAN</text>
<text x="233.9" y="249.4">P1</text>
<text x="256.3" y="252">A1-X1P1</text>
<text x="144.8" y="252.5">1</text>
</g>
<g font-size="1.3">
<text x="271" y="41.5">0.5sqmm</text>
<text x="335.5" y="41.5">0.5sqmm</text>
</g>
</svg>
